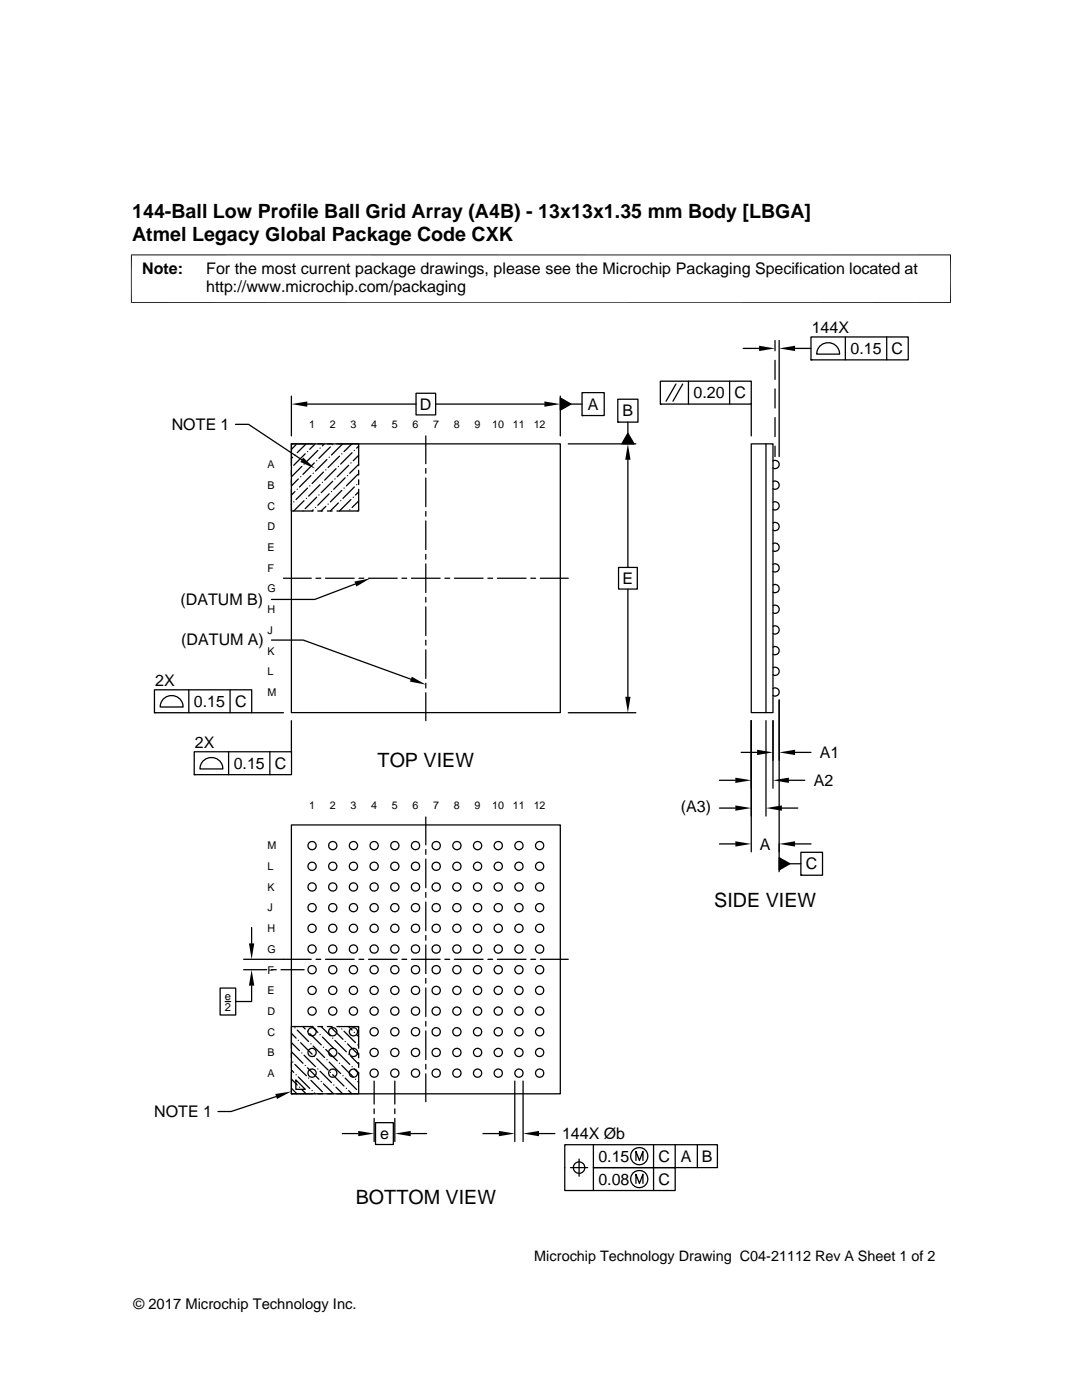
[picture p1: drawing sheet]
<svg xmlns="http://www.w3.org/2000/svg" width="216mm" height="279mm" viewBox="0 0 216 279" stroke-linecap="round" stroke-linejoin="round" font-family="sans-serif">
<g fill="none" stroke="#000" stroke-width=".25">
<path d="M58.1 79.1v7.9M83 78.5h3.9v4.3h-3.9zM111.8 79.4l2.1 1.2-2.1 1.3zM111.8 79.1v7.9M116.1 78.4h4.5v4.5h-4.5zM123.3 79.7h4v4.5h-4zM131.8 76.1h18.1v4.5h-18.1zM134.9 76.6l-2 3.5M136.2 76.6l-1.9 3.5M137.4 76.1v4.5M145.6 76.1v4.5M148.3 69.5h3.2"/>
<path d="M154.6 67.9v2.1M154.6 71.9v3.8M154.6 77.6v3.8M155.5 67.9v23.2M158.6 69.5h3.2M161.8 67.2h19.4v4.6h-19.4zM161.8 71.8h.1M163.7 69a2.29 2.29 0 0 1 2.5-.4 2.29 2.29 0 0 1 1.3 2.1h-4.5l.3-1.2zM168.7 67.2v4.6M176.9 67.2v4.6M47 84.7h2.6l10.6 7.1M58.1 97.7v4.3h4.4"/>
<path d="M58.1 88.6h53.7v53.6h-53.7zM58.1 88.6h.1M58.1 93.9v.9M58.1 95.8v.9M58.2 93.3h.1M58.4 91.2l-.3 .3M58.8 90.8h.1M58.8 98.1l-.7 .7M59.1 88.8l-1 .9M59.3 97.6h.1M59.5 95.6l-1.4 1.4M60 95.1h.1"/>
<path d="M60.2 93.1l-2.1 2.1M60.7 99.9l-2.1 2.1M60.7 92.6h.1M60.9 90.6l-2.3 2.3M61.1 88.6l-1.8 1.7M61.1 99.5h.1M61.3 80.6h21.7M61.4 90.1h.1M61.4 97.4l-2.3 2.3M61.8 97h.1M62 94.9l-2.2 2.3M62.5 88.6h-4.4v4.3"/>
<path d="M62.5 94.4h.1M62.7 92.4l-2.2 2.3M62.9 88.6l-1.1 1.1M63.2 99.2l-2.3 2.3M63.2 91.9h.1M63.4 88.6h1M63.4 89.9l-2.3 2.3M63.6 98.8h.1M63.9 96.7l-2.3 2.3M63.9 89.4h.1M64.3 96.3h.1M64.5 94.2l-2.2 2.3"/>
<path d="M64.7 88.6l-.4 .4M65 93.8h.1M65.2 91.7l-2.3 2.3M65.3 88.6h1M65.7 91.2h.1M65.7 98.6l-2.3 2.2M65.9 89.2l-2.3 2.3M66.1 98.1h.1M66.4 96.1l-2.3 2.2M66.4 88.8h.1M66.8 95.6h.1M67.1 93.5l-2.3 2.3"/>
<path d="M67.2 88.6h4.4v4.3M67.5 93.1h.1M67.7 91l-2.2 2.3M68 99.9h.1M68.2 97.9l-2.3 2.3M68.2 90.6h.1M68.4 88.6l-2.3 2.2M68.6 97.4h.1M68.9 95.4l-2.3 2.2M69.3 94.9h.1M69.6 92.9l-2.3 2.2M70 92.4h.1"/>
<path d="M70 99.7l-2.3 2.3M70.2 88.6l-1.6 1.5M70.3 90.3l-2.3 2.3M70.5 99.2h.1M70.7 89.9h.1M70.7 97.2l-2.3 2.3M71.2 96.7h.1M71.4 94.7l-2.3 2.3M71.6 98.2l-.7 .6M71.6 100l-1.3 1.3M71.6 97.7v4.3h-4.4M71.6 93.9v.9"/>
<path d="M71.6 95.8v.9M71.6 89l-.4 .4M71.6 90.9l-1.1 1M71.6 92.7l-1.8 1.7M85 87v5.5M85 93.5v.9M85 95.4v5.7M86.9 80.6h21.7M113.4 88.6h13.5M113.9 80.6h2.2M116.1 82.9h.1M123.3 84.2h.1"/>
<path d="M125.3 86.5l1.2 2.1h-2.4zM125.3 84.2v2.3M125.3 91.8v21.4M131.8 80.6h.1M149.9 88.6h4.3v53.6h-4.3zM149.9 80.6v6.4M152.8 88.6v53.6M154.2 96.1h.8a.82 .82 0 0 1 .5 .7 .82 .82 0 0 1-.5 .8l-.8-.1M154.2 92l.8-.1a.82 .82 0 0 1 .5 .8 .82 .82 0 0 1-.5 .8l-.8-.1M154.6 83.3v3.8M154.6 89v2.1M56.6 115.4h5.5"/>
<path d="M58.2 100.6h-.1M58.6 100.2h.1M60.5 102h.1M62.5 101.7l-.2 .3M62.9 101.3h.1M63.1 115.4h.9M63.4 102h1M65 115.4h5.7M65 101.1l-.9 .9M65.3 102h1M65.5 100.6h.1M67.5 100.4l-1.6 1.6"/>
<path d="M69.8 101.7h.1M70.9 116.5l-8.1 3.1h-8.6M71.6 101.8l-.2 .2M71.6 115.4h1M73.5 115.4h5.7M80.2 115.4h1M82.1 115.4h5.7M85 102.1v.9M85 104v5.7M85 110.6v1M85 112.5v5.8M85 119.2v1"/>
<path d="M88.8 115.4h.9M90.7 115.4h5.7M97.3 115.4h1M99.3 115.4h5.7M105.9 115.4h1M107.8 115.4h5.6M123.4 113.2h3.8v4.4h-3.8zM125.3 117.6v21.5M154.2 116.8l.8-.1a.82 .82 0 0 1 .5 .8 .82 .82 0 0 1-.5 .7h-.8M154.2 112.6h.8a.82 .82 0 0 1 .5 .7 .82 .82 0 0 1-.5 .8l-.8-.1M154.2 108.5l.8-.1a.82 .82 0 0 1 .5 .8 .82 .82 0 0 1-.5 .8l-.8-.1M154.2 104.4l.8-.1a.82 .82 0 0 1 .5 .8 .82 .82 0 0 1-.5 .7h-.8"/>
<path d="M154.2 100.2h.8a.82 .82 0 0 1 .5 .8 .82 .82 0 0 1-.5 .7h-.8M30.8 137.7h19.4v4.5h-19.4zM32.7 139.4a2.29 2.29 0 0 1 2.5-.4 2.29 2.29 0 0 1 1.3 2.1h-4.5l.3-1.2zM37.7 137.7v4.5M45.9 137.7v4.5M54.2 127.7h6.3l21.5 7.9M85 121.1v5.7M85 127.8v.9M85 129.7v5.7M85 136.4v.9M85 138.3v5.5M154.2 137.4l.8-.1a.82 .82 0 0 1 .5 .8 .82 .82 0 0 1-.5 .8l-.8-.1"/>
<path d="M154.2 133.3l.8-.1a.82 .82 0 0 1 .5 .8 .82 .82 0 0 1-.5 .7h-.8M154.2 129.1h.8a.82 .82 0 0 1 .5 .7 .82 .82 0 0 1-.5 .8h-.8M154.2 125h.8a.82 .82 0 0 1 .5 .7 .82 .82 0 0 1-.5 .8l-.8-.1M154.2 120.9l.8-.1a.82 .82 0 0 1 .5 .8 .82 .82 0 0 1-.5 .8l-.8-.1M155.5 139.7v34.3M30.8 142.2h.1M38.8 150h19.4v4.6h-19.4zM38.8 154.6h.1M40.7 151.7a2.29 2.29 0 0 1 2.4-.3 2.29 2.29 0 0 1 1.4 2.1h-4.6l.3-1.2zM45.6 150v4.6M50.2 142.2h6.4M53.8 150v4.6"/>
<path d="M58.1 143.8v6.2M113.4 142.2h13.5M143.6 155.7h3.1M147.9 150.2h3.2M149.9 143.8v26.2M152.8 143.8v19.1M154.2 143.8v13.5M157.4 155.7h3.2M158.6 150.2h3.2M58.1 164.6h53.7v53.7h-53.7zM85 163v5.6M85 169.5v1"/>
<path d="M85 171.4v5.8M85 178.1v1M143.6 168.4h3.1M143.6 161.3h3.1M155.5 171.2l2.1 1.2-2.1 1.2zM156 161.3h3.2M157.6 172.4h2.2M158.6 168.4h3.2M159.8 170.1h4.3v4.6h-4.3zM159.8 174.7h.1M43.9 197.2h3.1v5.4h-3.1zM44.9 199.9h1.1"/>
<path d="M48.6 193.5h4.6M48.6 191.5h13.5M50.2 196.7v3.2h-3.2M50.2 185.1v3.2M54.2 193.5h.9M56.1 193.5h4.6M63.1 191.5h.9M65 191.5h5.7M71.6 191.5h1M73.5 191.5h5.7M80.2 191.5h1M82.1 191.5h5.7"/>
<path d="M85 180v5.7M85 186.7v.9M85 188.6v5.7M85 195.3v.9M85 197.2v5.7M88.8 191.5h.9M90.7 191.5h5.7M97.3 191.5h1M99.3 191.5h5.7M105.9 191.5h1M107.8 191.5h5.6M55.1 218.8l-9 3h-2.6"/>
<path d="M58.1 215.3l1.2 1.2M58.1 213.5l.5 .5M58.1 217.2l1.1 1.1M58.1 208.1l1.7 1.6M58.1 206.2l1 1M58.1 218.3h.1M58.1 210.2v.9M58.1 212.1v.9M58.1 214v4.3h4.4M58.2 209.9l2.3 2.3M58.4 212h.1M58.8 212.4l2.3 2.3"/>
<path d="M58.8 205.1h.1M59 215.5l1.9 1.9h-1.9zM59.1 214.5h.1M59.3 205.6l2.3 2.3M59.5 214.9l2.3 2.3M59.5 207.6h.1M59.8 217h.1M60 208.1l2.3 2.3M60.2 210.1h.1M60.2 217.4l.9 .9M60.4 204.9l.5 .5M60.7 210.6l2.2 2.3"/>
<path d="M60.9 212.6h.1M61.4 213.1l2.2 2.3M61.4 205.8h.1M61.6 215.2h.1M61.8 206.3l2.3 2.2M62 215.6l2.3 2.3M62 208.3h.1M62.3 204.9l1.1 1.1M62.3 217.7h.1M62.5 204.9h-4.4v4.3M62.5 208.8l2.3 2.3M62.7 210.8h.1"/>
<path d="M62.7 218.1l.2 .2M63.2 211.3l2.3 2.3M63.4 213.3h.1M63.4 218.3h1M63.4 204.9h1M63.9 213.8l2.2 2.3M63.9 206.5h.1M64.1 204.9l1.8 1.8M64.1 215.8h.1M64.3 206.9l2.3 2.3M64.5 216.3l2 2M64.5 209h.1"/>
<path d="M65 209.4l2.3 2.3M65.2 211.5h.1M65.3 204.9h1M65.3 218.3h1M65.7 212l2.3 2.2M65.9 214h.1M66.1 205.1l2.3 2.3M66.4 214.5l2.2 2.2M66.4 207.2h.1M66.6 216.5h.1M66.8 207.6l2.3 2.3M67.1 209.7h.1"/>
<path d="M67.1 217l1.3 1.3M67.2 204.9h4.4v4.3M67.5 210.1l2.3 2.3M67.7 212.2h.1M67.7 204.9h.1M68.2 212.6l2.3 2.3M68.2 205.4h.1M68.4 214.7h.1M68.6 205.8l2.3 2.3M68.9 215.2l2.3 2.2M68.9 207.9h.1M69.1 217.2h.1"/>
<path d="M69.3 208.3l2.3 2.2M69.6 204.9l.7 .7M69.6 210.4h.1M69.6 217.7l.6 .6M70 210.8l1.6 1.6M70.3 212.9h.1M70.7 206h.1M70.7 213.3l.9 .9M70.9 215.4h.1M71.2 206.5l.4 .4M71.4 204.9l.2 .2M71.4 215.8l.2 .2"/>
<path d="M71.4 208.5h.1M71.6 214v4.3h-4.4M71.6 210.2v.9M71.6 212.1v.9M74.7 215.8v4.5M78.8 215.8v4.5M85 203.8v1M85 205.7v5.8M85 212.4v1M85 214.3v5.6M102.7 215.8v12M104.4 215.8v12"/>
<path d="M68.3 226.2h3.2M74.7 221.3v1M74.7 223.2v4.6M74.9 224h3.6v4.4h-3.6zM78.8 221.3v1M78.8 223.2v4.6M82 226.2h3.1M96.4 226.2h3.1M107.5 226.2h3.2M113.8 233h3.5M115.5 231.3v3.4M118.4 228.5v4.5h16.3v4.6h-22v-9.1h30.5v4.5h-24.8v4.6"/>
<path d="M126.9 231.6v-1.8l.7 1.8 .7-1.8v1.8M126.9 236.2v-1.8l.7 1.8 .7-1.8v1.8M130.4 228.5v9.1M134.7 228.5v4.5M139.1 228.5v4.5"/>
<circle cx="62.3" cy="172.9" r=".83"/>
<circle cx="62.3" cy="168.8" r=".83"/>
<circle cx="62.3" cy="177" r=".83"/>
<circle cx="66.4" cy="168.8" r=".83"/>
<circle cx="66.4" cy="177" r=".83"/>
<circle cx="66.4" cy="172.9" r=".83"/>
<circle cx="70.5" cy="177" r=".83"/>
<circle cx="70.5" cy="172.9" r=".83"/>
<circle cx="70.5" cy="168.8" r=".83"/>
<circle cx="74.7" cy="177" r=".83"/>
<circle cx="74.7" cy="168.8" r=".83"/>
<circle cx="74.7" cy="172.9" r=".83"/>
<circle cx="78.8" cy="168.8" r=".83"/>
<circle cx="78.8" cy="177" r=".83"/>
<circle cx="78.8" cy="172.9" r=".83"/>
<circle cx="82.9" cy="168.8" r=".83"/>
<circle cx="82.9" cy="177" r=".83"/>
<circle cx="82.9" cy="172.9" r=".83"/>
<circle cx="87" cy="177" r=".83"/>
<circle cx="87" cy="168.8" r=".83"/>
<circle cx="87" cy="172.9" r=".83"/>
<circle cx="91.2" cy="177" r=".82"/>
<circle cx="91.2" cy="168.8" r=".82"/>
<circle cx="91.2" cy="172.9" r=".82"/>
<circle cx="95.3" cy="168.8" r=".82"/>
<circle cx="95.3" cy="172.9" r=".82"/>
<circle cx="95.3" cy="177" r=".82"/>
<circle cx="99.4" cy="177" r=".82"/>
<circle cx="99.4" cy="172.9" r=".82"/>
<circle cx="99.4" cy="168.8" r=".82"/>
<circle cx="103.6" cy="168.8" r=".82"/>
<circle cx="103.6" cy="172.9" r=".82"/>
<circle cx="103.6" cy="177" r=".82"/>
<circle cx="107.7" cy="177" r=".82"/>
<circle cx="107.7" cy="168.8" r=".82"/>
<circle cx="107.7" cy="172.9" r=".82"/>
<circle cx="62.3" cy="189.4" r=".83"/>
<circle cx="62.3" cy="193.5" r=".83"/>
<circle cx="62.3" cy="185.3" r=".83"/>
<circle cx="62.3" cy="181.1" r=".83"/>
<circle cx="62.3" cy="197.7" r=".83"/>
<circle cx="66.4" cy="189.4" r=".83"/>
<circle cx="66.4" cy="193.5" r=".83"/>
<circle cx="66.4" cy="185.3" r=".83"/>
<circle cx="66.4" cy="197.7" r=".83"/>
<circle cx="66.4" cy="181.1" r=".83"/>
<circle cx="70.5" cy="189.4" r=".83"/>
<circle cx="70.5" cy="193.5" r=".83"/>
<circle cx="70.5" cy="197.7" r=".83"/>
<circle cx="70.5" cy="185.3" r=".83"/>
<circle cx="70.5" cy="181.1" r=".83"/>
<circle cx="74.7" cy="189.4" r=".83"/>
<circle cx="74.7" cy="193.5" r=".83"/>
<circle cx="74.7" cy="185.3" r=".83"/>
<circle cx="74.7" cy="197.7" r=".83"/>
<circle cx="74.7" cy="181.1" r=".83"/>
<circle cx="78.8" cy="189.4" r=".83"/>
<circle cx="78.8" cy="193.5" r=".83"/>
<circle cx="78.8" cy="185.3" r=".83"/>
<circle cx="78.8" cy="197.7" r=".83"/>
<circle cx="78.8" cy="181.1" r=".83"/>
<circle cx="82.9" cy="189.4" r=".83"/>
<circle cx="82.9" cy="193.5" r=".83"/>
<circle cx="82.9" cy="197.7" r=".83"/>
<circle cx="82.9" cy="181.1" r=".83"/>
<circle cx="82.9" cy="185.3" r=".83"/>
<circle cx="87" cy="189.4" r=".83"/>
<circle cx="87" cy="193.5" r=".83"/>
<circle cx="87" cy="197.7" r=".83"/>
<circle cx="87" cy="185.3" r=".83"/>
<circle cx="87" cy="181.1" r=".83"/>
<circle cx="91.2" cy="189.4" r=".83"/>
<circle cx="91.2" cy="193.5" r=".83"/>
<circle cx="91.2" cy="185.3" r=".82"/>
<circle cx="91.2" cy="181.1" r=".82"/>
<circle cx="91.2" cy="197.7" r=".82"/>
<circle cx="95.3" cy="189.4" r=".83"/>
<circle cx="95.3" cy="193.5" r=".83"/>
<circle cx="95.3" cy="181.1" r=".82"/>
<circle cx="95.3" cy="185.3" r=".82"/>
<circle cx="95.3" cy="197.7" r=".82"/>
<circle cx="99.4" cy="193.5" r=".83"/>
<circle cx="99.4" cy="189.4" r=".83"/>
<circle cx="99.4" cy="181.1" r=".82"/>
<circle cx="99.4" cy="185.3" r=".82"/>
<circle cx="99.4" cy="197.7" r=".82"/>
<circle cx="103.5" cy="193.5" r=".83"/>
<circle cx="103.5" cy="189.4" r=".83"/>
<circle cx="103.6" cy="181.1" r=".82"/>
<circle cx="103.6" cy="197.7" r=".82"/>
<circle cx="103.6" cy="185.3" r=".82"/>
<circle cx="107.7" cy="193.5" r=".83"/>
<circle cx="107.7" cy="189.4" r=".83"/>
<circle cx="107.7" cy="197.7" r=".82"/>
<circle cx="107.7" cy="185.3" r=".82"/>
<circle cx="107.7" cy="181.1" r=".82"/>
<circle cx="62.3" cy="205.9" r=".83"/>
<circle cx="62.3" cy="210" r=".83"/>
<circle cx="62.3" cy="201.8" r=".83"/>
<circle cx="62.3" cy="214.2" r=".83"/>
<circle cx="66.4" cy="210" r=".83"/>
<circle cx="66.4" cy="205.9" r=".83"/>
<circle cx="66.4" cy="201.8" r=".83"/>
<circle cx="66.4" cy="214.2" r=".83"/>
<circle cx="70.5" cy="210" r=".83"/>
<circle cx="70.5" cy="214.2" r=".83"/>
<circle cx="70.5" cy="205.9" r=".83"/>
<circle cx="70.5" cy="201.8" r=".83"/>
<circle cx="74.7" cy="214.2" r=".83"/>
<circle cx="74.7" cy="205.9" r=".83"/>
<circle cx="74.7" cy="210" r=".83"/>
<circle cx="74.7" cy="201.8" r=".83"/>
<circle cx="78.8" cy="205.9" r=".83"/>
<circle cx="78.8" cy="214.2" r=".83"/>
<circle cx="78.8" cy="201.8" r=".83"/>
<circle cx="78.8" cy="210" r=".83"/>
<circle cx="82.9" cy="205.9" r=".83"/>
<circle cx="82.9" cy="214.2" r=".83"/>
<circle cx="82.9" cy="201.8" r=".83"/>
<circle cx="82.9" cy="210" r=".83"/>
<circle cx="87" cy="205.9" r=".83"/>
<circle cx="87" cy="201.8" r=".83"/>
<circle cx="87" cy="214.2" r=".83"/>
<circle cx="87" cy="210" r=".83"/>
<circle cx="91.2" cy="205.9" r=".82"/>
<circle cx="91.2" cy="214.2" r=".82"/>
<circle cx="91.2" cy="210" r=".82"/>
<circle cx="91.2" cy="201.8" r=".82"/>
<circle cx="95.3" cy="205.9" r=".82"/>
<circle cx="95.3" cy="214.2" r=".82"/>
<circle cx="95.3" cy="201.8" r=".82"/>
<circle cx="95.3" cy="210" r=".82"/>
<circle cx="99.4" cy="205.9" r=".82"/>
<circle cx="99.4" cy="210" r=".82"/>
<circle cx="99.4" cy="214.2" r=".82"/>
<circle cx="99.4" cy="201.8" r=".82"/>
<circle cx="103.6" cy="205.9" r=".82"/>
<circle cx="103.6" cy="214.2" r=".82"/>
<circle cx="103.6" cy="201.8" r=".82"/>
<circle cx="103.6" cy="210" r=".82"/>
<circle cx="107.7" cy="205.9" r=".82"/>
<circle cx="107.7" cy="214.2" r=".82"/>
<circle cx="107.7" cy="210" r=".82"/>
<circle cx="107.7" cy="201.8" r=".82"/>
<circle cx="115.5" cy="233" r="1.14"/>
<circle cx="127.6" cy="230.7" r="1.71"/>
<circle cx="127.6" cy="235.3" r="1.71"/>
</g>
<g fill="#000">
<path d="M151.5 69l3.1 .5-3.1 .6zM155.5 69.5l3.1-.5v1.1zM60.5 91.3l2.3 2.2-2.9-1.3zM58.1 80.6l3.2-.5v1.1zM108.6 80.1l3.2 .5-3.2 .6zM111.8 79.4l2.1 1.2-2.1 1.3zM125.3 88.6l.5 3.2h-1zM125.3 86.5l1.2 2.1h-2.4zM70.7 116.1l3.2-.7-2.8 1.7zM82.2 135l2.8 1.6-3.2-.6zM124.8 139.1h1l-.5 3.1zM146.7 155.2l3.2 .5-3.2 .6z"/>
<path d="M151.1 149.6l3.1 .6-3.1 .5zM154.2 155.7l3.2-.5v1.1zM155.5 150.2l3.1-.6v1.1zM146.7 167.9l3.2 .5-3.2 .6zM146.7 160.7l3.2 .6-3.2 .5zM155.5 171.2l2.1 1.2-2.1 1.2zM152.8 161.3l3.2-.6v1.1zM155.5 168.4l3.1-.5v1.1zM49.7 188.3h1l-.5 3.2zM50.2 193.5l.5 3.2h-1zM54.9 218.3l3.2-.5-2.8 1.5zM71.5 225.7l3.2 .5-3.2 .6z"/>
<path d="M78.8 226.2l3.2-.5v1.1zM99.5 225.7l3.2 .5-3.2 .6zM104.4 226.2l3.1-.5v1.1z"/>
</g>
<path d="M26.1 50.9h163.7M26.2 50.8v9.7M189.7 50.8v9.7M26.1 60.4h163.7" fill="none" stroke="#000" stroke-width=".2"/>
<g font-size="3.9">
<text x="26.4" y="43.5">144-Ball Low Profile Ball Grid Array (A4B) - 13x13x1.35 mm Body [LBGA]</text>
<text x="26.4" y="48">Atmel Legacy Global Package Code CXK</text>
<text x="75.3" y="153.2">TOP VIEW</text>
<text x="142.5" y="180.9">SIDE VIEW</text>
<text x="71" y="240.3">BOTTOM VIEW</text>
</g>
<g font-size="3.2">
<text x="28.4" y="54.6">Note:</text>
<text x="41.1" y="54.6">For the most current package drawings, please see the Microchip Packaging Specification located at</text>
<text x="41.1" y="58.3">http://www.microchip.com/packaging</text>
<text x="162" y="66.5">144X</text>
<text x="169.7" y="70.7">0.15</text>
<text x="177.9" y="70.7">C</text>
<text x="83.8" y="81.8">D</text>
<text x="117.3" y="81.8">A</text>
<text x="124.2" y="83.1">B</text>
<text x="138.4" y="79.5">0.20</text>
<text x="146.6" y="79.5">C</text>
<text x="34.3" y="85.9">NOTE 1</text>
<text x="124.2" y="116.5">E</text>
<text x="36" y="120.8">(DATUM B)</text>
<text x="36.2" y="128.8">(DATUM A)</text>
<text x="31" y="136.9">2X</text>
<text x="38.7" y="141.1">0.15</text>
<text x="46.9" y="141.1">C</text>
<text x="38.9" y="149.2">2X</text>
<text x="46.6" y="153.4">0.15</text>
<text x="54.8" y="153.5">C</text>
<text x="163.6" y="151.3">A1</text>
<text x="162.4" y="156.9">A2</text>
<text x="135.8" y="162.1">(A3)</text>
<text x="151.6" y="169.6">A</text>
<text x="160.8" y="173.5">C</text>
<text x="30.8" y="223">NOTE 1</text>
<text x="75.8" y="227.4">e</text>
<text x="112.1" y="227.3">144X Øb</text>
<text x="119.4" y="231.9">0.15</text>
<text x="131.4" y="231.9">C</text>
<text x="135.9" y="231.9">A</text>
<text x="140.1" y="231.9">B</text>
<text x="119.4" y="236.5">0.08</text>
<text x="131.4" y="236.5">C</text>
</g>
<g font-size="2.9">
<text x="106.6" y="251.7">Microchip Technology Drawing C04-21112 Rev A Sheet 1 of 2</text>
<text x="26.6" y="261.3">© 2017 Microchip Technology Inc.</text>
</g>
<g font-size="2.2">
<text x="44.9" y="199.6">e</text>
<text x="44.9" y="201.7">2</text>
</g>
<g font-size="2.1">
<text x="61.7" y="85.3">1</text>
<text x="65.8" y="85.3">2</text>
<text x="69.9" y="85.3">3</text>
<text x="74.1" y="85.3">4</text>
<text x="78.2" y="85.3">5</text>
<text x="82.3" y="85.3">6</text>
<text x="86.4" y="85.3">7</text>
<text x="90.6" y="85.3">8</text>
<text x="94.7" y="85.3">9</text>
<text x="98.2" y="85.3">10</text>
<text x="102.4" y="85.3">11</text>
<text x="106.5" y="85.3">12</text>
<text x="53.4" y="93.5">A</text>
<text x="53.4" y="97.6">B</text>
<text x="53.4" y="101.7">C</text>
<text x="53.4" y="105.9">D</text>
<text x="53.4" y="110">E</text>
<text x="53.4" y="114.1">F</text>
<text x="53.4" y="118.2">G</text>
<text x="53.4" y="122.4">H</text>
<text x="53.4" y="126.5">J</text>
<text x="53.4" y="130.6">K</text>
<text x="53.4" y="134.7">L</text>
<text x="53.4" y="138.9">M</text>
<text x="61.7" y="161.4">1</text>
<text x="65.8" y="161.4">2</text>
<text x="69.9" y="161.4">3</text>
<text x="74.1" y="161.4">4</text>
<text x="78.2" y="161.4">5</text>
<text x="82.3" y="161.4">6</text>
<text x="86.4" y="161.4">7</text>
<text x="90.6" y="161.4">8</text>
<text x="94.7" y="161.4">9</text>
<text x="98.2" y="161.4">10</text>
<text x="102.4" y="161.4">11</text>
<text x="106.5" y="161.4">12</text>
<text x="53.4" y="173.6">L</text>
<text x="53.4" y="169.5">M</text>
<text x="53.4" y="177.8">K</text>
<text x="53.4" y="181.9">J</text>
<text x="53.4" y="190.2">G</text>
<text x="53.4" y="186">H</text>
<text x="53.4" y="194.3">F</text>
<text x="53.4" y="202.5">D</text>
<text x="53.4" y="198.4">E</text>
<text x="53.4" y="206.7">C</text>
<text x="53.4" y="214.9">A</text>
<text x="53.4" y="210.8">B</text>
</g>
</svg>
